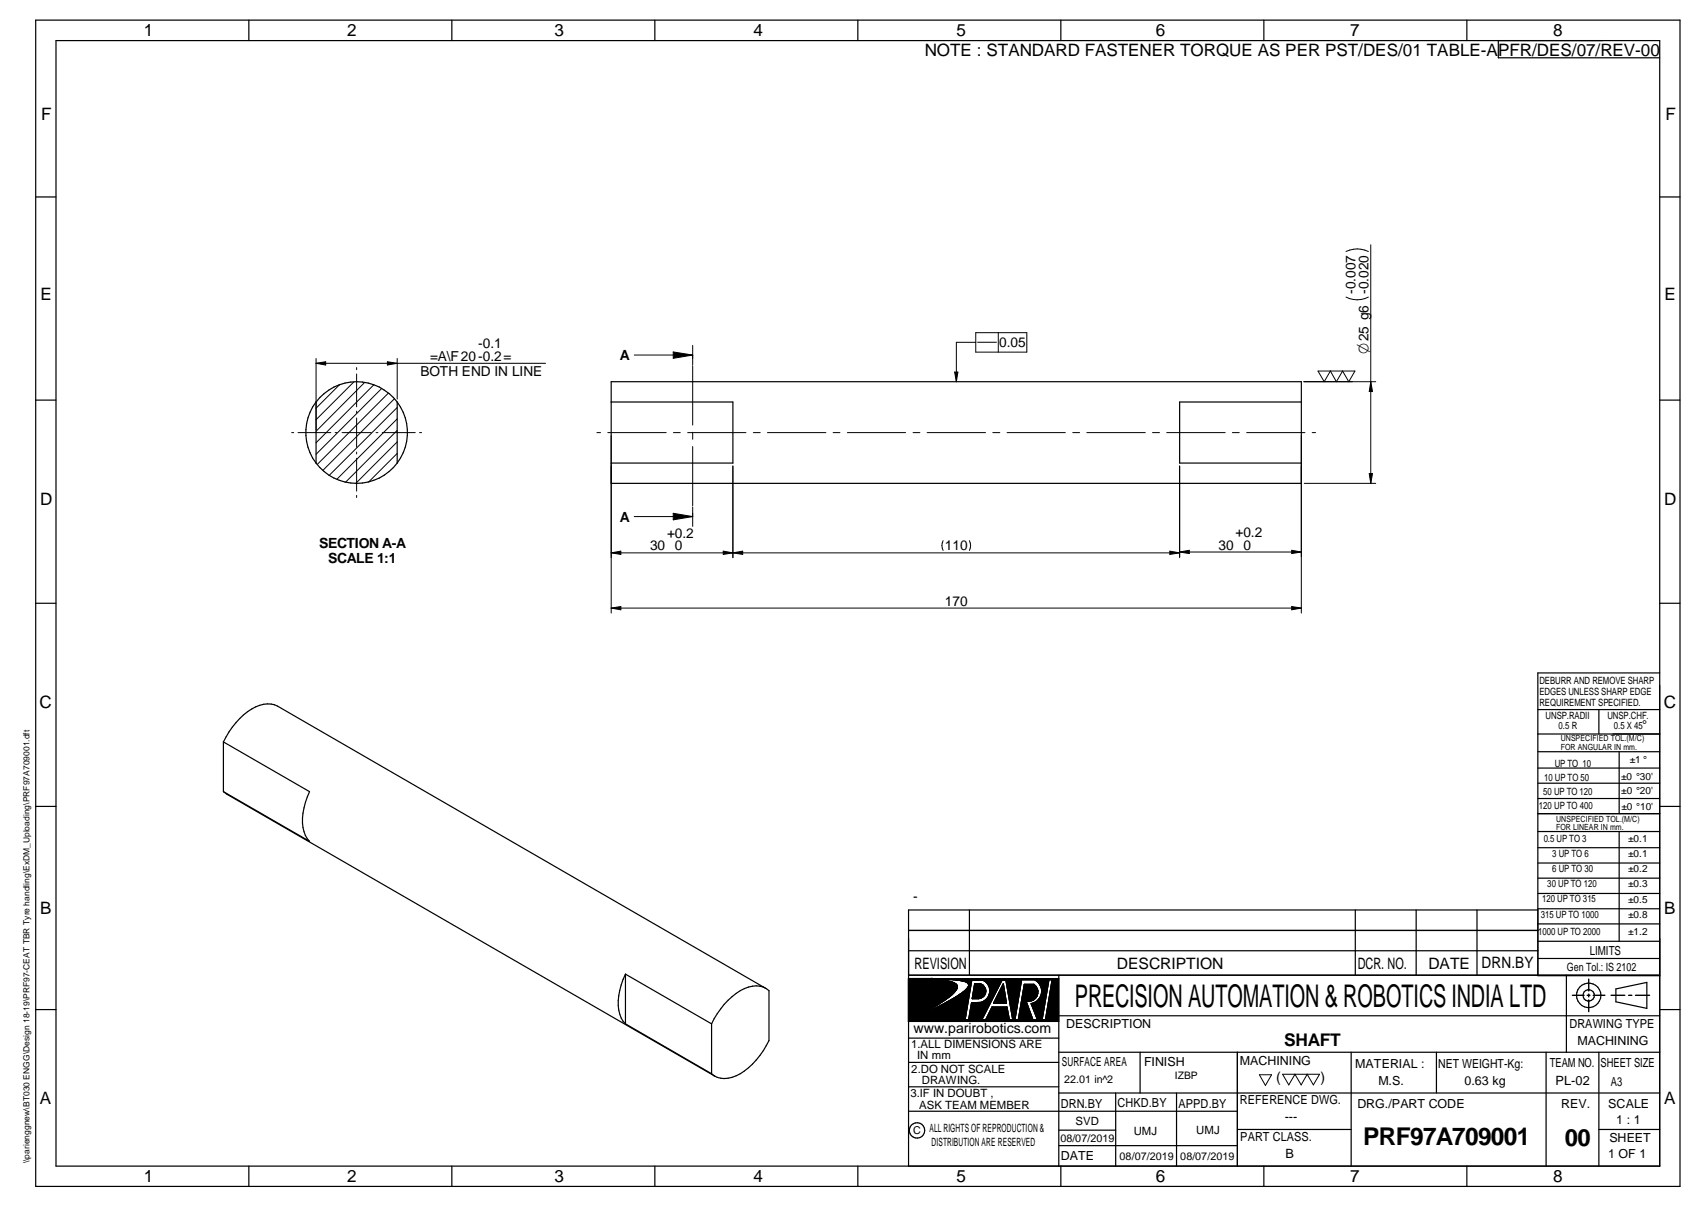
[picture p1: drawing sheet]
<svg xmlns="http://www.w3.org/2000/svg" width="420mm" height="297mm" viewBox="0 0 420 297" stroke-linecap="round" stroke-linejoin="round" font-family="sans-serif">
<g fill="none" stroke="#000" stroke-width=".3">
<path d="M8.8 5h405v287h-405zM13.8 10h395v277h-395zM61.3 5v5M111.3 5v5M161.3 5v5M211.3 5v5M261.3 5v5M311.3 5v5M361.3 5v5M369 10v4.2h39.8M8.8 48.5h5M408.8 48.5h5"/>
<path d="M8.8 98.5h5M77.8 98.9a12.5 12.5 0 0 0 0 15.1M77.8 98.9v15.1M77.8 98.9a12.5 12.5 0 0 1 20 0M97.8 98.9v15.1M97.8 98.9a12.5 12.5 0 0 1 0 15.1M150.5 93.9h170v25.1h-170zM150.5 98.9h30v15.1h-30M320.5 98.9h-30v15.1h30M408.8 98.5h5M77.8 114a12.5 12.5 0 0 0 20 0M8.8 148.5h5"/>
<path d="M408.8 148.5h5M378.7 174.6h30.1M393.8 174.6v6M408.8 165.6h-30.1v74.5h30.1M8.8 198.5h5M55 194.8l.9 .7 120.2 69.3M55 182.6l21.2 12.2a13.8 13.8 0 0 0-1 10.8l1 1.5-21.2-12.3M55 182.6a17.2 17.2 0 0 1 9-9 5.7 5.7 0 0 1 4.4 .2l120.1 69.4M55 182.6v12.2M378.7 185h30.1M378.7 189h30.1M378.7 192.7h30.1"/>
<path d="M378.7 196.5h30.1M378.7 180.6h30.1M398.8 185v15.2M408.8 198.5h5M378.7 200.2h30.1M378.7 204.6h30.1M378.7 208.6h30.1M378.7 212.4h30.1M378.7 216.1h30.1M378.7 219.9h30.1M398.8 204.6v27M154 239.7a13.6 13.6 0 0 0-1 10.8l1 1.5"/>
<path d="M154 239.7v12.3M154 239.7l21.2 12.3M223.8 240h185M223.8 234h154.9M223.8 229h154.9M238.7 223.9v16M260.8 240v47M333.8 223.9v16M348.8 223.9v16M363.8 223.9v16M378.7 223.9h-154.9v63.1M378.7 223.6h30.1"/>
<path d="M378.7 227.4h30.1M378.7 231.6h30.1M378.7 235.9h30.1M385.8 240v19M8.8 248.5h5M154 252l21.2 12.2M175.2 252a17.1 17.1 0 0 1 9.2-9.1 5 5 0 0 1 5 .9v12.3a17.1 17.1 0 0 1-9.1 9 5 5 0 0 1-5.1-.9M175.2 252v12.2M223.8 255.5h37M223.8 251.4h37M223.8 240.8h37M260.8 250h148"/>
<path d="M260.8 259h148M280.8 259v10M304.7 259v28M332.8 259v28M353.8 259v10M380.8 259v28M393.8 259v28M398 243.4l7.6-1.6v6.4l-7.6-1.7zM408.8 248.5h5M223.8 261.5h37M223.8 267.5h37M223.8 273.5h80.9"/>
<path d="M260.8 269h148M260.8 278.1h14M274.8 269v18M289.8 269v18M304.7 278h28.1M393.8 278h15M61.3 287v5M111.3 287v5M161.3 287v5M211.3 287v5M260.8 281.9h43.9M261.3 287v5"/>
<path d="M311.3 287v5M361.3 287v5"/>
<circle cx="391.3" cy="244.9" r="1.41"/>
<circle cx="391.3" cy="245" r="3"/>
<circle cx="225.9" cy="278.2" r="1.89"/>
</g>
<g fill="none" stroke="#000" stroke-width=".34">
<path d="M226.4 249.9l-2.6 1.5M226.9 249.6l-.2 .2M227.8 249.1l-.3 .2M229.3 240.8l1.5 .2M229.3 240.8l4.3 .7M229.3 240.8l5.6 .3M229.6 240.8l.4 .1M230 240.9l3.6 .1M230 240.9l-6.2-.1v10.6M230.8 241l2.8 .5M230.8 241l.5 .1M231 247.2l-7.2 4.2"/>
<path d="M231.4 247.6l-.3 .2M231.7 247.4l-.3 .2M232 241.2h.3M233.3 241h.3M233.6 241.5l.7 .1M233.6 241l1.2 .1M233.8 241.5l.2 .1M234.3 241.6l1.1 .5 .3 .5M234.3 241.6l1.1 .6M234.5 244.7l-3.6 2.6-2.8 1.7M234.8 241.1l2.9 .5M234.9 241.1l2.8 .5"/>
<path d="M234.9 245.7l-5 2.7-6.1 3M235 245.7l-5.3 2.8-5.9 2.9M235.4 243.7l-1.1 1.2-3.1 2.2M235.4 243.7l-.4 .5M235.5 243.5l-.1 .2M235.6 242.4l.1 .2M235.6 243.4l-.1 .1M235.7 242.6l-.2 .9M235.7 242.6l-.3 1.1M236 245l-1 .7M236 245l-1.1 .7M237.5 243.9l-1.5 1.1"/>
<path d="M237.7 241.6l.8 .4M237.7 241.6l.8 .4 .1 .3M238.3 243.2l-.8 .7M238.4 243l-.1 .1M238.4 241.9l.1 .1M238.5 242.9l-.1 .1M238.5 242.9l-.9 .9M238.5 242l.1 .6M238.5 242.7v.2M238.6 242.5l-.1 .2M239.3 241.2h2.8a2.94 2.94 0 0 1 1.7 3 2.94 2.94 0 0 1-2.2 2.5l-2.3 .1-.7 4.2h-1zM240.1 242.1h1.4a1.85 1.85 0 0 1 1.2 2.1 1.85 1.85 0 0 1-1.7 1.5h-1.5z"/>
<path d="M246.7 241.2h1.1l1.7 9.8h-.9l-.6-3.1h-3.7l-1.5 3.1h-1zM247.1 242.2l.8 4.7h-3.2zM251.6 241.1h3.2a3.2 3.2 0 0 1 1.7 3.3 3.2 3.2 0 0 1-2.5 2.6l1.6 4h-1.2l-1.8-4.7a2.25 2.25 0 0 0 2.8-1.2 2.25 2.25 0 0 0-.8-2.8h-2.3l-1.5 8.7h-.9zM258.3 241.1h.9l-1.7 9.9h-.9zM387.3 244.9h2.8M390.9 244.9h.7M391.3 241v2.9M391.3 244.6v.7M391.3 246.1v2.9M392.4 244.9h2.9M396.8 244.9h3.4M401.1 244.9h.8"/>
<path d="M402.8 244.9h3.5"/>
</g>
<g fill="#000">
<path d="M77.8 89.4l2.4-.4v.8zM95.4 89l2.4 .4-2.4 .4zM165.8 86.6l4.8 .8-4.8 .8zM235.1 91.6h.8l-.4 2.3zM337.6 93.9l.4 2.5h-.8zM337.2 116.5h.8l-.4 2.5zM150.5 136.1l2.4-.5v.8zM165.8 126.3l4.8 .8-4.8 .8zM178.1 135.6l2.4 .5-2.4 .3zM180.5 136.1l2.4-.5v.8zM288.1 135.6l2.4 .5-2.4 .3zM290.5 135.8l2.4-.4v.8z"/>
<path d="M318.1 135.4l2.4 .4-2.4 .4zM150.5 149.6l2.4-.3v.8zM318.1 149.3l2.4 .3-2.4 .5zM247.1 242.2l.8 4.7h-3.2z"/>
<path d="M223.8 240.8h5.5l4.1 .6a2.41 2.41 0 0 1 2.3 1.5l-.6 1.2-2.2 1.9-3.2 2-5.9 3.4z" fill-rule="evenodd"/>
<path d="M229.3 240.8l7.2 .5 1.7 .5 .3 .3 .1 .5-.4 .7-.8 .7-2.4 1.7-5.3 2.8-5.9 2.9h37v-10.6zM239.3 241.2h2.8a2.94 2.94 0 0 1 1.7 3 2.94 2.94 0 0 1-2.2 2.5l-2.3 .1-.7 4.2h-1zM251.6 241.1h3.2a3.2 3.2 0 0 1 1.7 3.3 3.2 3.2 0 0 1-2.5 2.6l1.6 4h-1.2l-1.8-4.7a2.25 2.25 0 0 0 2.8-1.2 2.25 2.25 0 0 0-.8-2.8h-2.3l-1.5 8.7h-.9zM258.3 241.1h.9l-1.7 9.9h-.9zM246.7 241.2h1.1l1.7 9.8h-.9l-.6-3.1h-3.7l-1.5 3.1h-1z" fill-rule="evenodd"/>
<path d="M240.1 242.1h1.4a1.85 1.85 0 0 1 1.2 2.1 1.85 1.85 0 0 1-1.7 1.5h-1.5z" fill-rule="evenodd"/>
</g>
<g fill="#000">
<circle cx="235.4" cy="242.2" r=".17"/>
<circle cx="235.5" cy="242.3" r=".17"/>
<circle cx="238.4" cy="241.9" r=".17"/>
</g>
<g fill="none" stroke="#000" stroke-width=".25">
<path d="M331.5 73.1a5.9 5.9 0 0 0 5.5 0M331.5 61.9a6.3 6.3 0 0 1 5.5 0M337.6 60.2v58.8M77.8 88.2v17.5M77.8 89.4l2.4-.4v.8zM77.8 89.4h56.6M83.6 94.7l-5.8 5.8M87.2 94l-9.4 9.3M87.8 90.5v.5M87.8 92v8.1M89.8 94.1l-12 12M92.1 94.7l-14.3 14.3"/>
<path d="M94 95.6l-16.2 16.2M95.4 89l2.4 .4-2.4 .4zM95.7 96.7l-17.6 17.6M97.1 98.1l-17.6 17.7M97.8 88.2v10M156.2 87.4h14.4M165.8 86.6l4.8 .8-4.8 .8zM170.6 85v4.8M170.6 90v14.6M235.1 91.6h.8l-.4 2.3zM240.3 84.2h-4.8v9.7M240.3 81.9h12.6v4.8h-12.6z"/>
<path d="M245.9 81.9v4.8M321 93.9h17.8M324.6 91.3h9.1l-1.5 2.6-1.5-2.6-1.6 2.6-1.5-2.6-1.5 2.6zM337.6 93.9l.4 2.5h-.8zM71.8 106.5h.5M73.4 106.5h8.1M82.5 106.5h.5M84.2 106.5h7.2M87.8 101.2v.4M87.8 102.9v7.2M87.8 111.3v.4M87.8 112.8v8.1"/>
<path d="M92.6 106.5h.5M94.1 106.5h8.2M97.8 100.3l-16.7 16.7M97.8 103.1l-14.8 14.8M97.8 105.9l-12.7 12.8M97.8 108.8l-10.2 10.2M97.8 111.6l-7 7M103.3 106.5h.5M147 106.5h.9M149.7 106.5h14.4M150.5 107.2v43.7M165.9 106.5h1.6"/>
<path d="M169.4 106.5h14.3M170.6 106.4v1.7M170.6 109.9v14.6M180.5 114.7v22.5M185.5 106.5h1.7M189 106.5h14.4M205.2 106.5h1.7M208.7 106.5h14.3M224.9 106.5h1.7M228.3 106.5h14.4M244.5 106.5h1.7M248 106.5h14.4"/>
<path d="M264.2 106.5h1.7M267.7 106.5h14.4M283.8 106.5h1.8M287.3 106.5h14.4M290.5 114.7v22.5M303.5 106.5h1.7M307 106.5h14.4M320.5 107.2v43.7M321.2 119h17.6M323.2 106.5h.8M337.2 116.5h.8l-.4 2.5zM87.8 121.9v.5"/>
<path d="M150.5 136.1l2.4-.5v.8zM150.5 136.1h140M156.2 127.1h14.4M165.8 126.3l4.8 .8-4.8 .8zM170.6 124.8v4.7M178.1 135.6l2.4 .5-2.4 .3zM180.5 136.1l2.4-.5v.8zM232.3 133.1a2.6 2.6 0 0 0 0 2.4M238.7 133.1a2.6 2.6 0 0 1 0 2.4M288.1 135.6l2.4 .5-2.4 .3zM290.5 135.8l2.4-.4v.8zM290.5 135.8h30"/>
<path d="M318.1 135.4l2.4 .4-2.4 .4zM150.5 149.6l2.4-.3v.8zM150.5 149.6h170M318.1 149.3l2.4 .3-2.4 .5zM310.2 264.5h3l-1.6 2.6zM315.9 264.4h9.1l-1.5 2.6-1.6-2.6-1.4 2.6-1.6-2.6-1.5 2.6z"/>
</g>
<text font-size="7.7" x="264.7" y="247.9">PRECISION AUTOMATION &amp; ROBOTICS INDIA LTD</text>
<text font-size="6" x="335.7" y="281.7">PRF97A709001</text>
<text font-size="5.9" x="385.4" y="282.1">00</text>
<text font-size="4.3" x="316.3" y="257.4">SHAFT</text>
<g font-size="4.2">
<text x="35.4" y="9">1</text>
<text x="85.5" y="8.9">2</text>
<text x="136.6" y="9">3</text>
<text x="185.6" y="9">4</text>
<text x="235.6" y="9">5</text>
<text x="284.6" y="8.8">6</text>
<text x="332.6" y="9">7</text>
<text x="382.6" y="9">8</text>
<text x="227.7" y="13.8">NOTE : STANDARD FASTENER TORQUE AS PER PST/DES/01 TABLE-A</text>
<text x="369" y="13.7">PFR/DES/07/REV-00</text>
<text x="10.1" y="29.6">F</text>
<text x="410.2" y="29.6">F</text>
<text x="9.9" y="73.9">E</text>
<text x="409.9" y="73.9">E</text>
<text x="9.9" y="124.2">D</text>
<text x="409.9" y="124.2">D</text>
<text x="9.7" y="174.3">C</text>
<text x="409.7" y="174.3">C</text>
<text x="9.9" y="225">B</text>
<text x="409.8" y="225">B</text>
<text x="9.8" y="271.7">A</text>
<text x="409.8" y="271.7">A</text>
<text x="35.4" y="291">1</text>
<text x="85.5" y="290.9">2</text>
<text x="136.6" y="291">3</text>
<text x="185.6" y="291">4</text>
<text x="235.6" y="291">5</text>
<text x="284.6" y="290.8">6</text>
<text x="332.6" y="291">7</text>
<text x="382.6" y="291">8</text>
</g>
<g font-size="3.9">
<text x="225.2" y="238.6">REVISION</text>
<text x="275.1" y="238.6">DESCRIPTION</text>
<text x="334.4" y="238.4">DCR. NO.</text>
<text x="351.8" y="238.4">DATE</text>
<text x="364.9" y="238.3">DRN.BY</text>
</g>
<g font-size="3.7">
<text x="240.6" y="85.5">t</text>
<text x="337" y="87.2" transform="rotate(-90 337 87.2)">O25 g6</text>
</g>
<g font-size="3.5">
<text x="224.9" y="254.3">www.parirobotics.com</text>
<text x="314.3" y="266.4">(</text>
<text x="325.2" y="266.4">)</text>
</g>
<g font-size="3.4">
<text x="333.9" y="72.3" transform="rotate(-90 333.9 72.3)">-0.007</text>
<text x="337" y="72.3" transform="rotate(-90 337 72.3)">-0.020</text>
<text x="105.9" y="88.8">=A\F20-0.2=</text>
<text x="117.8" y="85.7">-0.1</text>
<text x="152.6" y="88.6">A</text>
<text x="246.1" y="85.5">0.05</text>
<text x="103.5" y="92.4">BOTH END IN LINE</text>
<text x="152.6" y="128.4">A</text>
<text x="78.6" y="135">SECTION A-A</text>
<text x="160.1" y="135.5">30</text>
<text x="164.3" y="132.3">+0.2</text>
<text x="166.2" y="135.5">0</text>
<text x="232.7" y="135.5">110</text>
<text x="300.1" y="135.3">30</text>
<text x="304.3" y="132.1">+0.2</text>
<text x="306.2" y="135.3">0</text>
<text x="80.8" y="138.6">SCALE 1:1</text>
<text x="232.7" y="149.1">170</text>
<text x="224.9" y="221.7">-</text>
</g>
<g font-size="3.1">
<text x="404.4" y="179.5">°</text>
<text x="391.5" y="235.1">LIMITS</text>
<text x="262.6" y="253">DESCRIPTION</text>
<text x="386.5" y="253">DRAWING TYPE</text>
<text x="388.5" y="257.1">MACHINING</text>
<text x="261.5" y="262.3">SURFACE AREA</text>
<text x="281.8" y="262.3">FINISH</text>
<text x="305.4" y="262.2">MACHINING</text>
<text x="333.8" y="262.8">MATERIAL :</text>
<text x="354.2" y="262.7">NET WEIGHT-Kg:</text>
<text x="381.7" y="262.6">TEAM NO.</text>
<text x="394.2" y="262.6">SHEET SIZE</text>
<text x="339.5" y="267.1">M.S.</text>
<text x="360.7" y="267">0.63 kg</text>
<text x="383.1" y="267.1">PL-02</text>
<text x="396.7" y="267.4">A3</text>
<text x="261.3" y="272.6">DRN.BY</text>
<text x="275.2" y="272.5">CHKD.BY</text>
<text x="290.3" y="272.7">APPD.BY</text>
<text x="305.4" y="271.8">REFERENCE DWG.</text>
<text x="316.4" y="275.9">---</text>
<text x="334.3" y="272.8">DRG./PART CODE</text>
<text x="384.5" y="272.7">REV.</text>
<text x="396.1" y="272.6">SCALE</text>
<text x="305.5" y="280.8">PART CLASS.</text>
<text x="396.4" y="281.1">SHEET</text>
<text x="398" y="276.5">1 : 1</text>
<text x="261.3" y="285.6">DATE</text>
<text x="316.6" y="284.9">B</text>
<text x="396.1" y="284.9">1 OF 1</text>
</g>
<g font-size="2.8">
<text x="385.9" y="238.9">Gen Tol.: IS 2102</text>
<text x="224.4" y="257.9">1.ALL DIMENSIONS ARE</text>
<text x="224.4" y="264">2.DO NOT SCALE</text>
<text x="225.9" y="260.7">IN mm</text>
<text x="227.1" y="266.8">DRAWING.</text>
<text x="224.2" y="270">3.IF IN DOUBT ,</text>
<text x="226.4" y="272.8">ASK TEAM MEMBER</text>
<text x="228.9" y="278.7">ALL RIGHTS OF REPRODUCTION &amp;</text>
<text x="264.9" y="276.8">SVD</text>
<text x="279.3" y="279.2">UMJ</text>
<text x="294.6" y="279.1">UMJ</text>
<text x="229.4" y="282.1">DISTRIBUTION ARE RESERVED</text>
</g>
<g font-size="2.7">
<text x="262.1" y="266.5">22.01 in^2</text>
<text x="224.9" y="279.2">C</text>
<text x="261.1" y="281">08/07/2019</text>
<text x="275.7" y="285.5">08/07/2019</text>
<text x="290.7" y="285.5">08/07/2019</text>
</g>
<g font-size="2.5">
<text x="379.1" y="168.2">DEBURR AND REMOVE SHARP</text>
<text x="379.1" y="171">EDGES UNLESS SHARP EDGE</text>
<text x="379.1" y="173.7">REQUIREMENT SPECIFIED.</text>
<text x="380.7" y="177">UNSP.RADII</text>
<text x="383.9" y="179.5">0.5 R</text>
<text x="395.9" y="177">UNSP.CHF.</text>
<text x="397.5" y="179.4">0.5 X 45</text>
<text x="382.9" y="188.7">UP TO 10</text>
<text x="401.4" y="187.9">±1 °</text>
<text x="380.1" y="195.6">50 UP TO 120</text>
<text x="380.3" y="192.2">10 UP TO 50</text>
<text x="399.3" y="192.1">±0 °30'</text>
<text x="399.3" y="195.4">±0 °20'</text>
<text x="379" y="199.1">120 UP TO 400</text>
<text x="399.3" y="199.3">±0 °10'</text>
<text x="380.2" y="207.1">0.5 UP TO 3</text>
<text x="401" y="207.2">±0.1</text>
<text x="382.3" y="210.9">3 UP TO 6</text>
<text x="382.3" y="214.6">6 UP TO 30</text>
<text x="401" y="210.9">±0.1</text>
<text x="401" y="214.7">±0.2</text>
<text x="381.1" y="218.4">30 UP TO 120</text>
<text x="401" y="218.4">±0.3</text>
<text x="379.5" y="225.8">315 UP TO 1000</text>
<text x="379.8" y="222.1">120 UP TO 315</text>
<text x="401" y="222.2">±0.5</text>
<text x="401" y="225.9">±0.8</text>
<text x="378.8" y="230.1">1000 UP TO 2000</text>
<text x="401" y="230.2">±1.2</text>
<text x="289.4" y="265.6">IZBP</text>
</g>
<g font-size="2.1">
<text x="384.4" y="182.5">UNSPECIFIED TOL.(M/C)</text>
<text x="384.4" y="184.5">FOR ANGULAR IN mm.</text>
<text x="383.2" y="202.2">UNSPECIFIED TOL.(M/C)</text>
<text x="383.2" y="204.3">FOR LINEAR IN mm.</text>
<text x="7.2" y="286.3" transform="rotate(-90 7.2 286.3)">\\parienggnew\BT030 ENGG\Design 18-19\PRF97-CEAT TBR Tyre handling\ExDM_Uploading\PRF97A709001.dft</text>
</g>
</svg>
